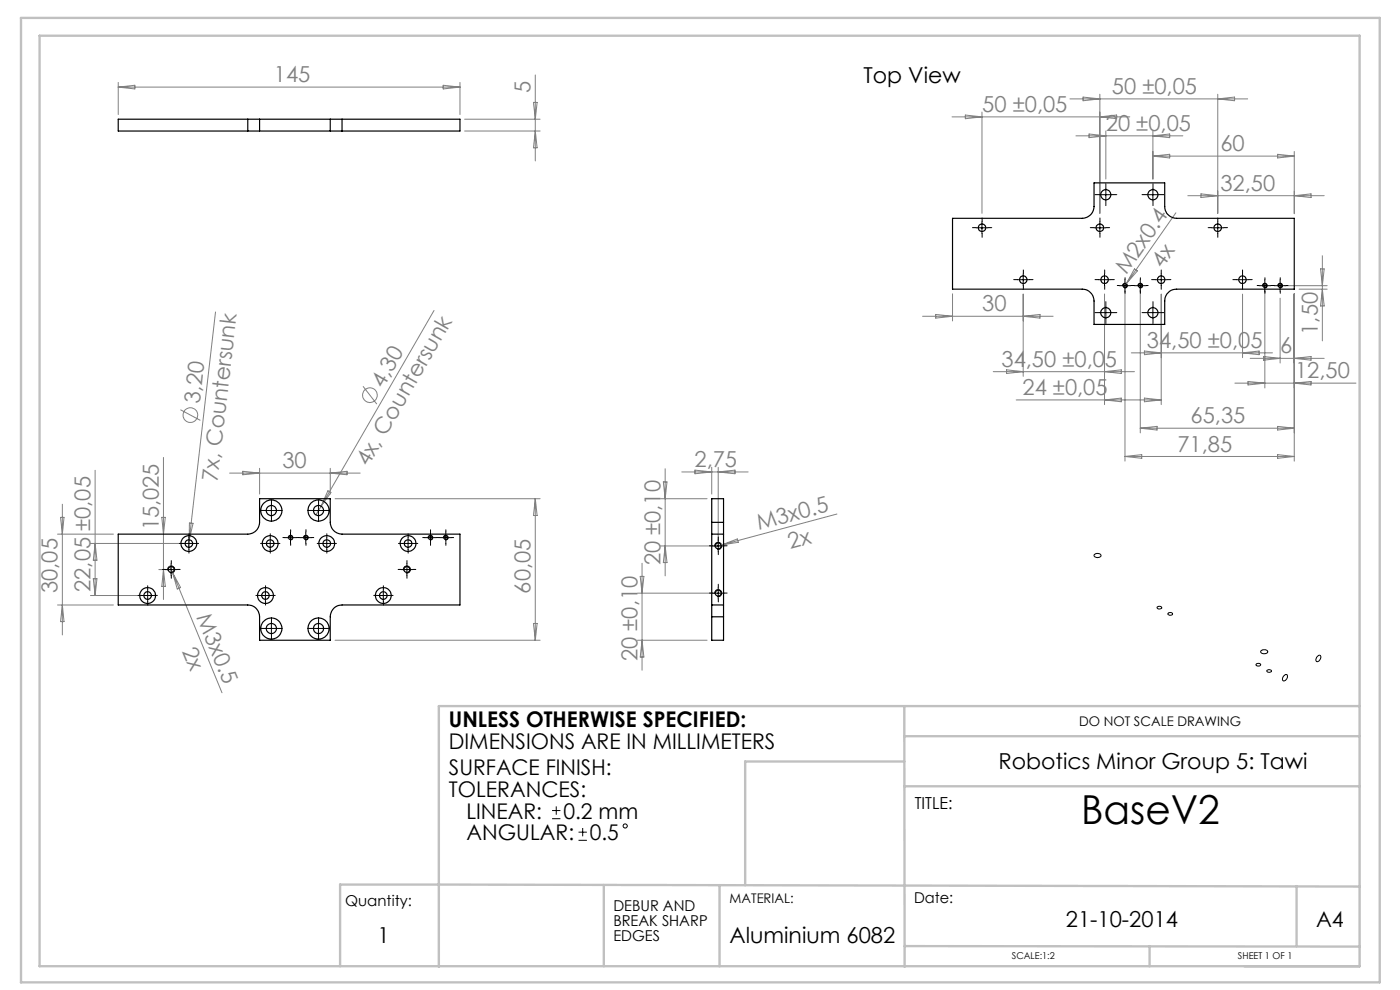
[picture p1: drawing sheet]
<svg xmlns="http://www.w3.org/2000/svg" width="297mm" height="210mm" viewBox="0 0 297 210" stroke-linecap="round" stroke-linejoin="round" font-family="sans-serif">
<g fill="none" stroke="#808080" stroke-width=".21">
<path d="M25.1 17.5v6.8M25.1 18.5h72.5M25.1 18.5l3.5-.4v.8zM94 18.1l3.6 .4-3.6 .4zM97.6 17.5v6.8M113.6 15.9v18.2M233.3 20v25.3M258.3 20v25.3M98.6 25.3h16M98.6 27.8h16M113.2 21.7h.7l-.3 3.6zM113.6 27.8l.3 3.6h-.7z"/>
<path d="M202 24.8h37.7M204.8 24.4l3.5 .4-3.5 .4zM208.3 23.8v21.5M227 21h37.7M228.2 28.8h22.7M229.8 20.6l3.5 .4-3.5 .4zM231 28.4l3.6 .4-3.6 .4zM233.3 24.8l3.6-.4v.8zM234.6 27.8v10.2M244.6 27.8v10.2M244.6 33.1h30M244.6 33.1l3.5-.4v.8z"/>
<path d="M244.6 28.8l3.5-.4v.8zM258.3 21l3.6-.4v.8zM271 32.7l3.6 .4-3.6 .4zM274.6 32.1v13.2M240.7 57l.6 .5-2.4 2.7zM249.4 45.1l-11 15.9M252 41.5h28.9M254.8 41.1l3.5 .4-3.5 .4zM274.6 41.5l3.5-.4v.8zM280.1 57h.8l-.4 3.6zM280.5 54.2v18.1M45.7 66.2l-5.6 48.3"/>
<path d="M92.1 65.9l-24 41.5M195.7 67.1h27.7M198.5 66.7l3.6 .4-3.6 .4zM202.1 62.3v5.8M210.7 78.8h30M213.5 78.4l3.6 .4-3.6 .4zM217.1 62.4v17.4M217.1 67.1l3.5-.4v.8zM234.3 62.4v23.4M234.3 78.8l3.6-.4v.8zM238.7 61.6v36.2M240 74.9h29.9"/>
<path d="M241.9 61.6v30.2M242.8 74.5l3.5 .4-3.5 .3zM246.3 62.4v23.4M263.6 74.9l3.5-.4v.7zM263.6 62.4v13.5M265.2 76h15.7M268 75.6l3.6 .4-3.6 .4zM268.3 61.6v20.7M271.6 63.2v13.8M272.6 60.6h9M274.6 62.3v35.5M274.6 76l3.5-.4v.8z"/>
<path d="M275.6 61.3h6M280.5 61.3l.4 3.6h-.8zM20.2 99.8v26.5M34.7 97v30.2M38.3 86.9l4.2 2.3M51.5 100l3.6 .4-3.6 .3zM55.1 99.3v5.5M70.1 99.3v5.5M77 81.9l2.9 3.8M141.1 99.4v22.8M147.4 99.7l3.6 .4-3.6 .4zM151 99.1v5.7"/>
<path d="M152.4 99.1v15.7M215.6 84.8h30.7M234.3 84.8l3.6-.4v.8zM238.7 96.8h35.9M238.7 96.8l3.5-.4v.8zM241.9 90.8h32.7M241.9 90.8l3.6-.4v.8zM242.8 84.4l3.5 .4-3.5 .4zM262 81.3h25.7M264.8 80.9l3.5 .4-3.5 .4zM271 90.4l3.6 .4-3.6 .4zM271 96.4l3.6 .4-3.6 .4z"/>
<path d="M274.6 81.3l3.5-.4v.8zM12.2 113.3h11.9M12.8 109.7h.8l-.4 3.6zM13.2 107v27.7M19.2 115.3h19.9M20.2 115.3l.4 3.5h-.8zM34.3 109.7h.8l-.4 3.6zM40.1 114.5l-.1 1.6M40.2 110.9l.8 .1-.9 3.5zM48.7 100.4h27.7M68.1 107.4l-1.1 1.8M69.6 104.1l.6 .4-2.1 2.9z"/>
<path d="M70.1 100.4l3.5-.4v.7zM71.1 105.8h43.5M113.6 105.8v30M113.6 105.8l.3 3.6h-.7zM136.2 119.5v22.7M140.1 115.8h11.3M140.1 105.8h9.9M140.7 102.2h.8l-.4 3.6zM141.1 115.8l.4 3.5h-.8zM144.6 100.1h14.1M152.4 100.1l3.5-.4v.8zM153.1 115.6l3.3-1.3 .2 .7z"/>
<path d="M177.6 109l-26 7M12.2 128.3h11.9M13.2 128.3l.4 3.6h-.8zM19.2 126.3h11.1M19.8 122.8h.8l-.4 3.5zM33.7 120.8h1.6M34.7 120.8l.4 3.6h-.8zM36 120.1l.6 1.4M36.6 121.5l10.5 25.5M36.6 121.5l1.7 3.1-.7 .3zM71.1 135.8h43.5M113.2 132.2h.7l-.3 3.6z"/>
<path d="M135.2 135.8h14.8M135.2 125.8h16.2M135.8 122.3h.8l-.4 3.5zM136.2 135.8l.4 3.6h-.8z"/>
<circle cx="40.4" cy="88" r="1.55"/>
<circle cx="78.5" cy="83.8" r="1.57"/>
</g>
<g fill="none" stroke="#000" stroke-width=".21">
<path d="M207.1 48.3h2.5M208.3 47.1v2.5M215.8 59.3h2.5M217.1 58.1v2.5M232.1 48.3h2.5M233.1 59.3h2.5M233.3 47.1v2.5M233.3 41.3h2.5M234.3 58.1v2.5M234.6 40.1v2.5M238.7 59.3v2.5M241.9 59.3v2.5"/>
<path d="M243.3 41.3h2.5M244.6 40.1v2.5M245.1 59.3h2.5M246.3 58.1v2.5M257.1 48.3h2.5M258.3 47.1v2.5M262.3 59.3h2.5M263.6 58.1v2.5M268.3 59.3v2.5M271.6 59.3v2.5M233.3 66.3h2.5M234.6 65.1v2.5"/>
<path d="M237.4 60.6h2.5M238.2 60.7a.51 .51 0 0 1 .4-.6 .51 .51 0 0 1 .6 .5 .51 .51 0 0 1-.7 .5M240.7 60.6h2.5M241.4 60.7a.51 .51 0 0 1 .4-.6 .51 .51 0 0 1 .6 .5 .51 .51 0 0 1-.6 .5M243.3 66.3h2.5M244.6 65.1v2.5M267.1 60.6h2.5M267.9 60.7a.5 .5 0 0 1 .4-.6 .5 .5 0 0 1 .5 .5 .5 .5 0 0 1-.6 .5M270.3 60.6h2.5M271.1 60.7a.5 .5 0 0 1 .4-.6 .5 .5 0 0 1 .6 .5 .5 .5 0 0 1-.6 .5M36.3 119.5v2.6M38.8 115.3h2.5"/>
<path d="M40.1 114v2.5M56.1 115.3h2.5M56.3 108.3h2.5M57.3 114v2.5M57.6 107.1v2.4M60.4 114h2.5M61.2 114.2a.5 .5 0 0 1 .4-.6 .5 .5 0 0 1 .5 .5 .5 .5 0 0 1-.6 .4M61.6 112.8v2.5M63.6 114h2.5M64.4 114.2a.5 .5 0 0 1 .5-.6 .5 .5 0 0 1 .5 .5 .5 .5 0 0 1-.6 .4M64.9 112.8v2.5M66.3 108.3h2.5"/>
<path d="M67.6 107.1v2.4M68.1 115.3h2.5M69.3 114v2.5M85.3 115.3h2.5M86.3 119.5v2.6M86.6 114v2.5M90.1 114h2.5M90.8 114.2a.51 .51 0 0 1 .5-.7 .51 .51 0 0 1 .5 .6 .51 .51 0 0 1-.6 .4M91.3 112.8v2.5M93.3 114h2.5M94.1 114.2a.51 .51 0 0 1 .4-.7 .51 .51 0 0 1 .6 .6 .51 .51 0 0 1-.7 .4M94.6 112.8v2.5"/>
<path d="M151.1 115.8h2.5M151.6 116a.75 .75 0 0 1 .7-1 .75 .75 0 0 1 .8 .9 .75 .75 0 0 1-.9 .6M152.4 114.5v2.5M232.1 117.7a.86 .86 0 0 1 1.5 .2 .84 .84 0 0 1-1.5-.2zM30.1 126.3h2.5M31.3 125.1v2.5M35.1 120.8h2.5M35.6 121a.74 .74 0 0 1 .6-.9 .74 .74 0 0 1 .8 .8 .74 .74 0 0 1-.9 .6M55.1 126.3h2.5M56.3 125.1v2.5M56.3 133.3h2.5M57.6 132.1v2.5"/>
<path d="M66.3 133.3h2.5M67.6 132.1v2.5M80.1 126.3h2.4M81.3 125.1v2.5M85.1 120.8h2.5M85.6 121a.75 .75 0 0 1 .6-.9 .75 .75 0 0 1 .9 .8 .75 .75 0 0 1-1 .6M151.1 125.8h2.5M151.6 126a.75 .75 0 0 1 .7-.9 .75 .75 0 0 1 .8 .8 .75 .75 0 0 1-.9 .6M152.4 124.6v2.5M245.5 128.8a.48 .48 0 0 1 .5-.2 .48 .48 0 0 1 .4 .4l-.6 .2-.3-.2zM247.8 130.1a.5 .5 0 0 1 .6-.2 .5 .5 0 0 1 .3 .5l-.5 .1-.4-.2zM267.5 138.1a.83 .83 0 0 1 1.4 .3 .88 .88 0 0 1-1.5-.2z"/>
<path d="M279.5 139.2a.44 .44 0 0 1 .7-.1 .44 .44 0 0 1-.1 .7l-.1 .2a.45 .45 0 0 1-.7 .3 .45 .45 0 0 1 0-.7zM266.5 140.9a.52 .52 0 0 1 .5-.2 .52 .52 0 0 1 .4 .4l-.6 .2-.3-.1zM268.8 142.2a.48 .48 0 0 1 .5-.2 .48 .48 0 0 1 .4 .5l-.7 .1zM272.4 143.3a.44 .44 0 0 1 .7-.1 .44 .44 0 0 1-.1 .7l-.1 .2a.46 .46 0 0 1-.7 .3 .46 .46 0 0 1 0-.8zM117.1 173.7h1.8M117.1 171.9h1.8M118 171.1v1.7M122.7 178.3h1.8M122.7 176.5h1.8M123.6 175.6v1.8"/>
<circle cx="132.6" cy="175.2" r=".44"/>
</g>
<g fill="none" stroke="#c0c0c0" stroke-width=".5">
<path d="M4.4 3.8h288.3v204.6h-288.3zM8.4 7.6h280v197.4h-280zM191.8 149.8l.1 55.3M191.8 156.2h96.6M288.4 149.8h-195.3v55.3M191.8 166.8h96.6M191.8 161.5h-33.7v26.3M128.1 187.7v17.3M152.6 187.7v17.3M275.1 188v12.7M288.4 188.1l-216.3-.5v17.4M191.9 200.7l96.5 .1"/>
<path d="M243.9 200.7v4.3"/>
</g>
<g fill="none" stroke="#000" stroke-width=".21" stroke-dasharray="15.2 1.3 1.3 1.3">
<path d="M207.1 48.3h-.8M208.3 47v-.8M208.3 49.5v.8M209.6 48.3h.8M215.8 59.3h-.8M217.1 58.1v-.8M218.3 59.3h.8M232.1 48.3h-.8M233.1 59.3h-.8M233.3 47v-.8M233.3 49.5v.8M233.3 41.3h-1"/>
<path d="M234.3 58.1v-.8M234.6 48.3h.8M234.6 40v-1M234.6 42.5v1.1M235.6 59.3h.8M235.8 41.3h1.1M238.7 59.3v-.4M241.9 59.3v-.4M243.3 41.3h-1M244.6 40v-1M244.6 42.5v1.1M245.1 59.3h-.8"/>
<path d="M245.8 41.3h1.1M246.3 58.1v-.8M247.6 59.3h.8M257.1 48.3h-.8M258.3 47v-.8M258.3 49.5v.8M259.6 48.3h.8M262.3 59.3h-.8M263.6 58.1v-.8M264.8 59.3h.8M268.3 59.3v-.4M271.6 59.3v-.4"/>
<path d="M217.1 60.6v.8M233.3 66.3h-1M234.3 60.6v.8M234.6 65.1v-1.1M234.6 67.6v1M235.8 66.3h1.1M237.4 60.6h-.4M238.7 61.8v.4M239.9 60.6h.4M240.7 60.6h-.4M241.9 61.8v.4M243.2 60.6h.4"/>
<path d="M243.3 66.3h-1M244.6 65.1v-1.1M244.6 67.6v1M245.8 66.3h1.1M246.3 60.6v.8M263.6 60.6v.8M267.1 60.6h-.4M268.3 61.8v.4M269.6 60.6h.4M270.3 60.6h-.4M271.6 61.8v.4M272.8 60.6h.4"/>
<path d="M36.3 119.5v-.6M38.8 115.3h-.8M40.1 114v-.8M40.1 116.5v.8M41.3 115.3h.8M56.1 115.3h-.8M56.3 108.3h-1M57.3 114v-.8M57.3 116.5v.8M57.6 107v-1M57.6 109.5v1.1M58.6 115.3h.8"/>
<path d="M58.8 108.3h1.1M60.4 114h-.4M61.7 112.8v-.4M61.7 115.3v.4M62.9 114h.4M63.7 114h-.4M64.9 112.8v-.5M64.9 115.3v.4M66.2 114h.4M66.3 108.3h-1M67.6 107v-1M67.6 109.5v1.1"/>
<path d="M68.1 115.3h-.8M68.8 108.3h1.1M69.3 114v-.8M69.3 116.5v.8M70.6 115.3h.8M85.3 115.3h-.8M86.3 119.5v-.6M86.6 114v-.8M86.6 116.5v.8M87.8 115.3h.8M90.1 114h-.4M91.3 112.8v-.4"/>
<path d="M91.3 115.3v.4M92.6 114h.4M93.3 114h-.4M94.6 112.8v-.4M94.6 115.3v.4M95.8 114h.4M151.1 115.8h-.6M152.4 114.5v-.6M152.4 117v.7M153.6 115.8h.7M30.1 126.3h-.8M31.3 125.1v-.8"/>
<path d="M31.3 127.6v.8M32.6 126.3h.8M35.1 120.8h-.6M36.3 122v.7M37.6 120.8h.6M55.1 126.3h-.8M56.3 125.1v-.8M56.3 127.6v.8M56.3 133.3h-1M57.6 126.3h.8M57.6 132.1v-1.1M57.6 134.6v1"/>
<path d="M58.8 133.3h1.1M66.3 133.3h-1M67.6 132.1v-1.1M67.6 134.6v1M68.8 133.3h1.1M80.1 126.3h-.8M81.3 125.1v-.8M81.3 127.6v.8M82.6 126.3h.8M85.1 120.8h-.6M86.3 122v.7M87.6 120.8h.6"/>
<path d="M151.1 125.8h-.6M152.4 124.6v-.7M152.4 127.1v.6M153.6 125.8h.7"/>
</g>
<g fill="none" stroke="#000" stroke-width=".25">
<path d="M52.6 27.8h2.5M52.6 25.3h2.5M52.6 25.3h-27.5v2.5h27.5M52.6 25.3v2.5M55.1 25.3v2.5M55.1 27.8h15M55.1 25.3h15M70.1 27.8h2.5M70.1 25.3h2.5M70.1 25.3v2.5M72.6 25.3h25v2.5h-25M72.6 25.3v2.5"/>
<path d="M202.1 46.3h27.5a2.53 2.53 0 0 0 2.5-2.5v-5h15v5a2.53 2.53 0 0 0 2.5 2.5h25v15h-25a2.53 2.53 0 0 0-2.5 2.5v5h-15v-5a2.53 2.53 0 0 0-2.5-2.5h-27.5zM25.1 113.3h27.5a2.53 2.53 0 0 0 2.5-2.5v-5h15v5a2.53 2.53 0 0 0 2.5 2.5h25v15h-25a2.47 2.47 0 0 0-2.5 2.5v5h-15v-5a2.47 2.47 0 0 0-2.5-2.5h-27.5zM151 110.8v2.5M151 113.3h2.5M151 110.8v-5h2.5v5M151 113.3v15M151 110.8h2.5M153.5 110.8v2.5M153.5 113.3v15M151 128.3v2.5M151 128.3h2.5M151 130.8v5h2.5v-5"/>
<path d="M151 130.8h2.5M153.5 128.3v2.5"/>
<circle cx="208.3" cy="48.3" r=".8"/>
<circle cx="217.1" cy="59.3" r=".8"/>
<circle cx="233.3" cy="48.3" r=".81"/>
<circle cx="234.3" cy="59.3" r=".8"/>
<circle cx="234.6" cy="41.3" r="1.07"/>
<circle cx="244.6" cy="41.3" r="1.07"/>
<circle cx="246.3" cy="59.3" r=".8"/>
<circle cx="258.3" cy="48.3" r=".8"/>
<circle cx="263.6" cy="59.3" r=".8"/>
<circle cx="234.6" cy="66.3" r="1.07"/>
<circle cx="238.7" cy="60.6" r=".4"/>
<circle cx="241.9" cy="60.6" r=".4"/>
<circle cx="244.6" cy="66.3" r="1.07"/>
<circle cx="268.3" cy="60.6" r=".4"/>
<circle cx="271.6" cy="60.6" r=".4"/>
<circle cx="40.1" cy="115.3" r=".8"/>
<circle cx="40.1" cy="115.3" r="1.68"/>
<circle cx="57.3" cy="115.3" r=".8"/>
<circle cx="57.3" cy="115.3" r="1.68"/>
<circle cx="57.6" cy="108.3" r="2.25"/>
<circle cx="57.6" cy="108.3" r="1.08"/>
<circle cx="61.6" cy="114.1" r=".4"/>
<circle cx="64.9" cy="114.1" r=".4"/>
<circle cx="67.6" cy="108.3" r="1.09"/>
<circle cx="67.6" cy="108.3" r="2.25"/>
<circle cx="69.3" cy="115.3" r="1.68"/>
<circle cx="69.3" cy="115.3" r=".81"/>
<circle cx="86.6" cy="115.3" r="1.68"/>
<circle cx="86.6" cy="115.3" r=".81"/>
<circle cx="91.3" cy="114.1" r=".4"/>
<circle cx="94.6" cy="114.1" r=".4"/>
<circle cx="152.4" cy="115.8" r=".61"/>
<circle cx="31.3" cy="126.3" r=".8"/>
<circle cx="31.3" cy="126.3" r="1.69"/>
<circle cx="36.3" cy="120.8" r=".62"/>
<circle cx="56.3" cy="126.3" r=".8"/>
<circle cx="56.3" cy="126.3" r="1.68"/>
<circle cx="57.5" cy="133.3" r="2.24"/>
<circle cx="57.6" cy="133.3" r="1.08"/>
<circle cx="67.6" cy="133.3" r="1.09"/>
<circle cx="67.6" cy="133.3" r="2.24"/>
<circle cx="81.3" cy="126.3" r=".81"/>
<circle cx="81.3" cy="126.3" r="1.69"/>
<circle cx="86.3" cy="120.8" r=".62"/>
<circle cx="152.4" cy="125.8" r=".62"/>
</g>
<text font-size="8.5" x="229.3" y="174.8">BaseV2</text>
<g font-size="4.7" fill="#808080">
<text x="58.1" y="17.4">145</text>
<text x="112.6" y="19.7" transform="rotate(-90 112.6 19.7)">5</text>
<text x="208.4" y="23.7">50 ±0,05</text>
<text x="235.9" y="19.9">50 ±0,05</text>
<text x="234.6" y="27.8">20 ±0,05</text>
<text x="258.9" y="32.1">60</text>
<text x="258.9" y="40.5">32,50</text>
<text x="239" y="58.4" transform="rotate(-55 239 58.4)">M2x0.4</text>
<text x="246.6" y="57.2" transform="rotate(-55 246.6 57.2)">4x</text>
<text x="208.4" y="66.1">30</text>
<text x="279.5" y="71" transform="rotate(-90 279.5 71)">1,50</text>
<text x="212.5" y="77.8">34,50 ±0,05</text>
<text x="243.3" y="73.8">34,50 ±0,05</text>
<text x="271.6" y="75">6</text>
<text x="81.3" y="82.4" transform="rotate(-60 81.3 82.4)">4,30</text>
<text x="216.9" y="83.8">24 ±0,05</text>
<text x="274.7" y="80.3">12,50</text>
<text x="42.4" y="85.7" transform="rotate(-83 42.4 85.7)">3,20</text>
<text x="252.6" y="89.8">65,35</text>
<text x="249.8" y="95.8">71,85</text>
<text x="59.9" y="99.3">30</text>
<text x="78.1" y="99.1" transform="rotate(-60 78.1 99.1)">4x, Countersunk</text>
<text x="147.3" y="99.1">2,75</text>
<text x="46.1" y="102.2" transform="rotate(-83 46.1 102.2)">7x, Countersunk</text>
<text x="33.7" y="112.5" transform="rotate(-90 33.7 112.5)">15,025</text>
<text x="161" y="112.4" transform="rotate(-15 161 112.4)">M3x0.5</text>
<text x="140.1" y="119.9" transform="rotate(-90 140.1 119.9)">20 ±0,10</text>
<text x="167.6" y="116.4" transform="rotate(-15 167.6 116.4)">2x</text>
<text x="12.2" y="125.8" transform="rotate(-90 12.2 125.8)">30,05</text>
<text x="19.2" y="125.6" transform="rotate(-90 19.2 125.6)">22,05 ±0,05</text>
<text x="112.6" y="125.9" transform="rotate(-90 112.6 125.9)">60,05</text>
<text x="41.6" y="131" transform="rotate(68 41.6 131)">M3x0.5</text>
<text x="38.5" y="138" transform="rotate(68 38.5 138)">2x</text>
<text x="135.2" y="140.2" transform="rotate(-90 135.2 140.2)">20 ±0,10</text>
</g>
<g font-size="4.7">
<text x="183.2" y="17.6">Top View</text>
<text x="211.8" y="163.1">Robotics Minor Group 5: Tawi</text>
<text x="226.1" y="196.6">21-10-2014</text>
<text x="80.1" y="200">1</text>
<text x="154.8" y="200">Aluminium 6082</text>
</g>
<g font-size="4.6">
<text x="95.2" y="154.3">UNLESS OTHERWISE SPECIFIED:</text>
<text x="95.2" y="158.9">DIMENSIONS ARE IN MILLIMETERS</text>
<text x="95.2" y="164.5">SURFACE FINISH:</text>
<text x="95.2" y="169.1">TOLERANCES:</text>
<text x="98.9" y="173.7">LINEAR:</text>
<text x="119.5" y="173.7">0.2 mm</text>
<text x="99" y="178.2">ANGULAR:</text>
<text x="125.1" y="178.2">0.5</text>
<text x="279.2" y="196.6">A4</text>
</g>
<text font-size="3.5" x="194" y="171.7">TITLE:</text>
<g font-size="3.2">
<text x="193.9" y="191.5">Date:</text>
<text x="73.2" y="192.2">Quantity:</text>
<text x="130.1" y="193.2">DEBUR AND</text>
<text x="130.1" y="196.4">BREAK SHARP</text>
<text x="130.1" y="199.6">EDGES</text>
</g>
<g font-size="2.8">
<text x="228.9" y="153.9">DO NOT SCALE DRAWING</text>
<text x="154.8" y="191.5">MATERIAL:</text>
</g>
<g font-size="2">
<text x="214.7" y="203.5">SCALE:1:2</text>
<text x="262.6" y="203.5">SHEET 1 OF 1</text>
</g>
</svg>
